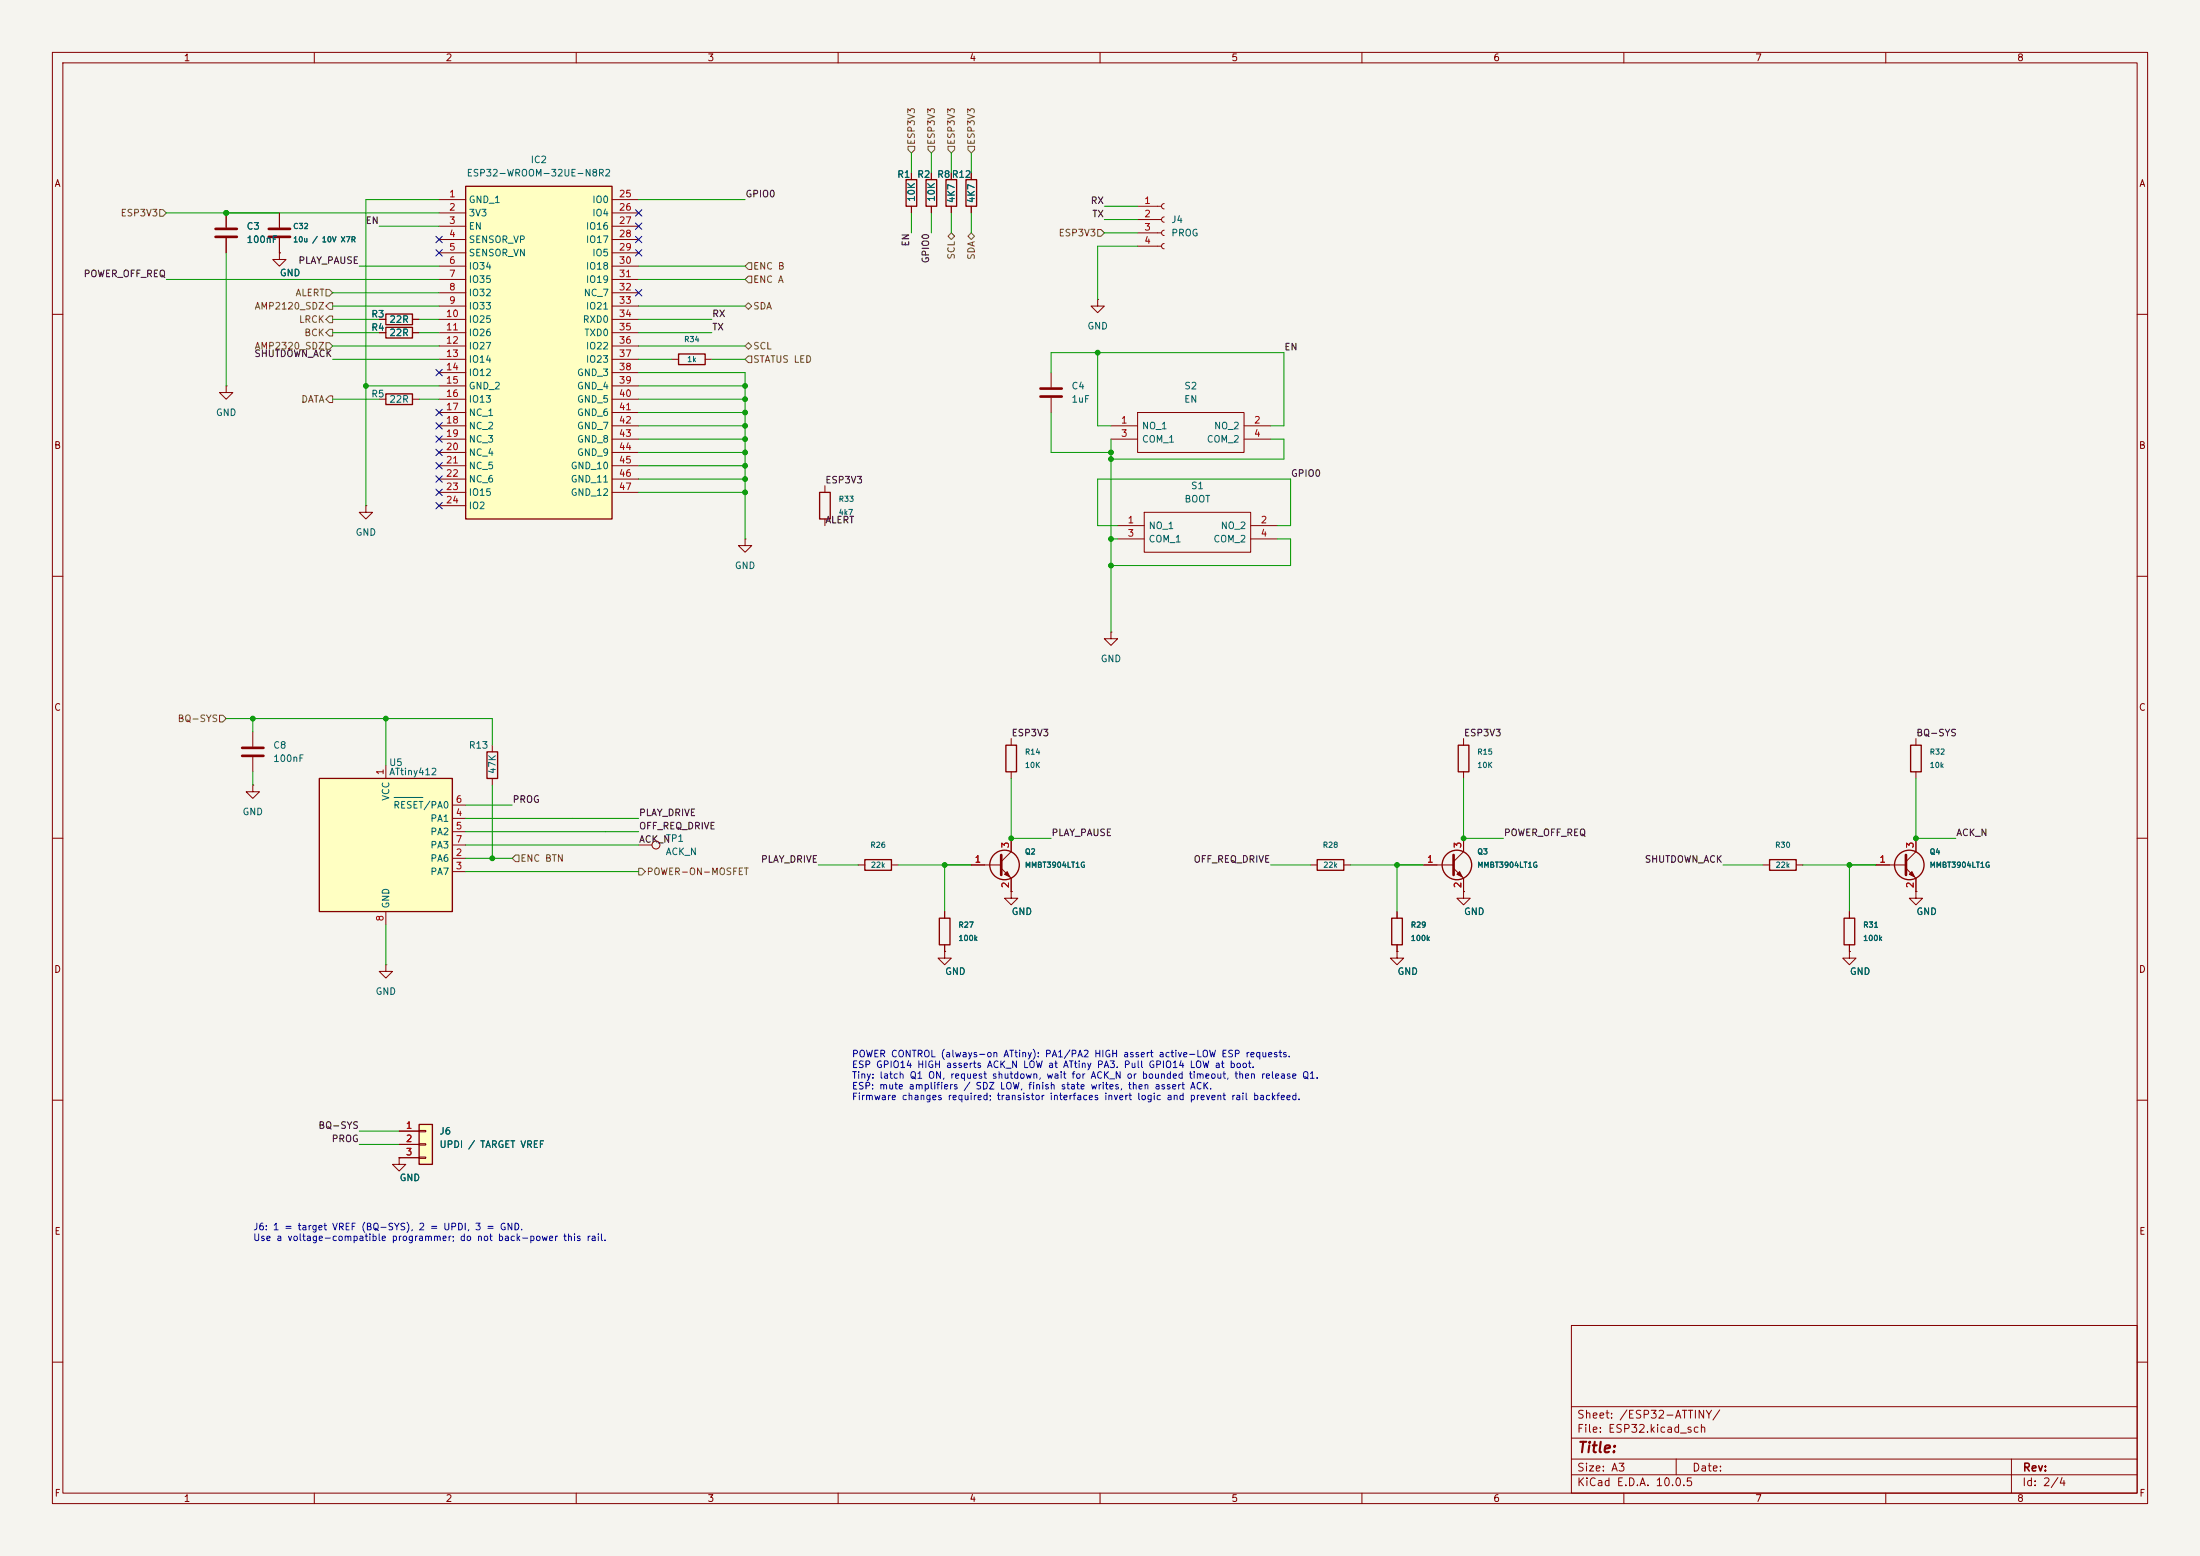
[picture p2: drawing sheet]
<svg xmlns="http://www.w3.org/2000/svg" width="420mm" height="297mm" viewBox="0 0 420 297" stroke-linecap="round" stroke-linejoin="round" font-family="sans-serif">
<path d="M0 0h420v297h-420z" fill="#f5f4ef" stroke="#f5f4ef" stroke-width=".19"/>
<g fill="none" stroke="#840000" stroke-width=".19">
<path d="M10 10h400v277h-400zM12 12h396v273h-396zM60 10v2M110 10v2M160 10v2M210 10v2M260 10v2M310 10v2M360 10v2M185.4 33v1.3M185.4 39.4v1.2M217.2 39.4h4.5"/>
<path d="M222.2 38.9l-.3 .1-.2 .4 .2 .3 .3 .2M43.2 40.6v2.8M43.2 45.5v2.8M53.3 48.3v1.2h1.3l-1.3 1.3-1.2-1.3h1.2M53.3 48.3h.1M53.3 40.6v2.8M53.3 45.5v2.8M209.5 57.2v1.2h1.3l-1.3 1.3-1.2-1.3h1.2M209.5 57.2h.1M217.2 41.9h4.5M217.2 44.5h4.5M217.2 47h4.5"/>
<path d="M222.2 41.4l-.3 .2-.2 .3 .2 .4 .3 .1M222.2 43.9l-.3 .2-.2 .4 .2 .3 .3 .2M222.2 46.5l-.3 .1-.2 .4 .2 .3 .3 .2M10 60h2M43.2 73.7v1.2h1.2l-1.2 1.3-1.3-1.3h1.3M43.2 73.7h.1M72.4 76.2h1.3M72.4 61h1.3M72.4 63.5h1.3M78.7 76.2h1.3M78.7 61h1.3M78.7 63.5h1.3"/>
<path d="M200.7 71.1v2.8M200.7 75.9v2.8M217.2 78.7h20.3v7.7h-20.3zM408 60h2M69.8 96.5v1.3h1.3l-1.3 1.3-1.2-1.3h1.2M69.8 96.5h.1M157.5 92.7v1.3M157.5 99.1v1.2M212.1 81.3h5.1M212.1 83.8h5.1M218.4 97.8h20.4v7.6h-20.4zM237.5 81.3h5.1"/>
<path d="M237.5 83.8h5.1M10 110h2M142.2 102.9v1.2h1.3l-1.3 1.3-1.2-1.3h1.2M142.2 102.9h.1M213.4 100.3h5M213.4 102.9h5M238.8 100.3h5M238.8 102.9h5M408 110h2M212.1 120.7v1.2h1.3l-1.3 1.3-1.3-1.3h1.3M212.1 120.7h.1M10 160h2"/>
<path d="M193 141v1.2M193 147.3v1.3M279.4 141v1.2M279.4 147.3v1.3M365.8 141v1.2M365.8 147.3v1.3M408 160h2M121.9 161.3h2.6M163.8 165.1h1.3M170.2 165.1h1.2M180.3 174v1.3M185.4 165.1h5.7"/>
<path d="M191.1 165.7l1.9 1.9v2.6M193 170.2v1.3h1.3l-1.3 1.2-1.2-1.2h1.2M193 170.2h.1M193 160v2.6l-1.9 1.9M250.2 165.1h1.3M256.5 165.1h1.3M266.7 174v1.3M271.8 165.1h5.7M277.5 165.7l1.9 1.9v2.6M279.4 170.2v1.3h1.3l-1.3 1.2-1.3-1.2h1.3M279.4 170.2h.1M279.4 160v2.6l-1.9 1.9"/>
<path d="M336.5 165.1h1.3M342.9 165.1h1.3M353.1 174v1.3M358.1 165.1h5.8M363.9 165.7l1.9 1.9v2.6M365.8 170.2v1.3h1.2l-1.2 1.2-1.3-1.2h1.3M365.8 170.2h.1M365.8 160v2.6l-1.9 1.9M180.3 181.6v1.3h1.3l-1.3 1.3-1.2-1.3h1.2M180.3 181.6h.1M180.3 180.3v1.3M266.7 181.6v1.3h1.3l-1.3 1.3-1.3-1.3h1.3"/>
<path d="M266.7 181.6h.1M266.7 180.3v1.3M353.1 181.6v1.3h1.2l-1.2 1.3-1.3-1.3h1.3M353.1 181.6h.1M353.1 180.3v1.3M10 210h2M408 210h2M76.2 221v1.2h1.3l-1.3 1.3-1.3-1.3h1.3M76.2 221h.1M300 253h108v32h-108zM10 260h2M300 278.5h108"/>
<path d="M300 274.5h108M300 268.5h108M320 278.5v3M384 278.5v6.5M408 260h2M60 285v2M110 285v2M160 285v2M210 285v2M260 285v2M300 281.5h108M310 285v2"/>
<path d="M360 285v2"/>
<circle cx="125.2" cy="161.3" r=".76"/>
</g>
<g fill="none" stroke="#840000" stroke-width=".25">
<path d="M184.4 34.3h2v5.1h-2zM73.7 59.9h5v2.1h-5zM73.7 75.2h5v2h-5zM73.7 62.5h5v2h-5zM156.5 94h2v5.1h-2zM192 142.2h2.1v5.1h-2.1zM278.4 142.2h2v5.1h-2zM364.7 142.2h2.1v5.1h-2.1zM165.1 164.1h5.1v2h-5.1zM179.3 175.3h2.1v5h-2.1zM251.5 164.1h5v2h-5zM265.7 175.3h2v5h-2z"/>
<path d="M337.8 164.1h5.1v2h-5.1zM352 175.3h2.1v5h-2.1z"/>
<circle cx="191.8" cy="165.1" r="2.82"/>
<circle cx="278.1" cy="165.1" r="2.82"/>
<circle cx="364.5" cy="165.1" r="2.82"/>
</g>
<path d="M41.1 43.7h4.1M41.1 45.2h4.1M51.3 43.7h4.1M51.3 45.2h4.1M198.6 74.2h4.1M198.6 75.7h4.1M191.1 163.2v3.8M277.5 163.2v3.8M363.9 163.2v3.8" fill="none" stroke="#840000" stroke-width=".51"/>
<g fill="#840000" stroke="#840000" stroke-width=".19">
<path d="M364.5 166.9l.5-.5 .5 1z"/>
<path d="M278.1 166.9l.5-.5 .5 1z"/>
<path d="M191.8 166.9l.5-.5 .5 1z"/>
</g>
<path d="M80 214.6h2.5v7.6h-2.5z" fill="#ffffc2"/>
<path d="M80 214.6h2.5v7.6h-2.5z" fill="none" stroke="#840000" stroke-width=".25"/>
<path d="M73.7 184.2v1.2h1.2l-1.2 1.3-1.3-1.3h1.3M73.7 184.2h.1M76.2 215.9h3.8M76.2 218.4h3.8M80 215.8h1.3v.2h-1.3zM80 218.3h1.3v.3h-1.3zM76.2 221h3.8M80 220.9h1.3v.2h-1.3z" fill="none" stroke="#840000" stroke-width=".19"/>
<path d="M61 148.6h25.4v25.4h-25.4z" fill="#ffffc2"/>
<path d="M61 148.6h25.4v25.4h-25.4zM93 143.5h2v5.1h-2z" fill="none" stroke="#840000" stroke-width=".25"/>
<g fill="none" stroke="#840000" stroke-width=".19">
<path d="M48.3 139.7v2.8M48.3 149.9v1.2h1.2l-1.2 1.3-1.3-1.3h1.3M48.3 149.9h.1M48.3 144.5v2.8M73.7 146.1v2.5M86.4 156.2h2.5M86.4 158.8h2.5M86.4 153.7h2.5M94 142.2v1.3M94 148.6v1.3M73.7 174v2.5M86.4 163.8h2.5"/>
<path d="M86.4 166.4h2.5M86.4 161.3h2.5"/>
</g>
<path d="M75.2 152.2h5.5" fill="none" stroke="#006464" stroke-width=".19"/>
<path d="M46.2 142.7h4.1M46.2 144.3h4.1" fill="none" stroke="#840000" stroke-width=".51"/>
<path d="M88.9 35.6h27.9v63.5h-27.9z" fill="#ffffc2"/>
<path d="M88.9 35.6h27.9v63.5h-27.9zM173 34.3h2v5.1h-2zM176.8 34.3h2v5.1h-2zM180.6 34.3h2v5.1h-2zM129.5 67.6h5.1v2h-5.1z" fill="none" stroke="#840000" stroke-width=".25"/>
<g fill="none" stroke="#840000" stroke-width=".19">
<path d="M83.8 38.1h5.1M116.8 38.1h5.1M174 33v1.3M174 39.4v1.2M177.8 33v1.3M177.8 39.4v1.2M181.6 33v1.3M181.6 39.4v1.2M185.4 33v1.3M185.4 39.4v1.2M43.2 40.6v2.8M43.2 45.5v2.8"/>
<path d="M53.3 48.3h.1M53.3 40.6v2.8M53.3 45.5v2.8M83.8 40.6h5.1M83.8 43.2h5.1M83.8 45.7h5.1M83.8 48.3h5.1M83.8 50.8h5.1M83.8 53.3h5.1M83.8 55.9h5.1M83.8 58.4h5.1M116.8 40.6h5.1"/>
<path d="M116.8 43.2h5.1M116.8 45.7h5.1M116.8 48.3h5.1M116.8 50.8h5.1M116.8 53.3h5.1M116.8 55.9h5.1M116.8 58.4h5.1M72.4 61h1.3M72.4 63.5h1.3M78.7 61h1.3M78.7 63.5h1.3M83.8 61h5.1"/>
<path d="M83.8 63.5h5.1M83.8 66h5.1M83.8 68.6h5.1M83.8 71.1h5.1M83.8 73.7h5.1M83.8 76.2h5.1M83.8 78.7h5.1M116.8 61h5.1M116.8 63.5h5.1M116.8 66h5.1M116.8 68.6h5.1M116.8 71.1h5.1"/>
<path d="M116.8 73.7h5.1M116.8 76.2h5.1M116.8 78.7h5.1M128.3 68.6h1.2M134.6 68.6h1.3M83.8 81.3h5.1M83.8 83.8h5.1M83.8 86.4h5.1M83.8 88.9h5.1M83.8 91.4h5.1M83.8 94h5.1M83.8 96.5h5.1"/>
<path d="M116.8 81.3h5.1M116.8 83.8h5.1M116.8 86.4h5.1M116.8 88.9h5.1M116.8 91.4h5.1M116.8 94h5.1M180.3 174v1.3M185.4 165.1h2.6M193 170.2h.1M193 160v2.6M193 167.6v2.6M266.7 174v1.3"/>
<path d="M271.8 165.1h2.5M279.4 170.2h.1M279.4 160v2.6M279.4 167.6v2.6M353.1 174v1.3M358.1 165.1h2.6M365.8 170.2h.1M365.8 160v2.6M365.8 167.6v2.6M180.3 181.6h.1M180.3 180.3v1.3M266.7 181.6h.1"/>
<path d="M266.7 180.3v1.3M353.1 181.6h.1M353.1 180.3v1.3M76.2 215.9h3.8M76.2 218.4h3.8M76.2 221h.1M76.2 221h3.8"/>
</g>
<g fill="none" stroke="#725600" stroke-width=".19">
<path d="M173.4 27.9h1.2v.7l-.6 .6-.6-.6zM177.2 27.9h1.2v.7l-.6 .6-.6-.6zM181 27.9h1.2v.7l-.6 .6-.6-.6zM184.8 27.9h1.3v.7l-.7 .6-.6-.6zM30.5 40h.6l.6 .6-.6 .7h-.6zM62.2 58.4l.7-.6h.6v1.3h-.6zM62.2 55.2h.7l.6 .7-.6 .6h-.7zM142.2 58.4l.7-.6 .6 .6-.6 .7zM142.9 50.2h.6v1.2h-.6l-.7-.6zM142.9 52.7h.6v1.3h-.6l-.7-.7zM181 45.1l.6-.6 .6 .6-.6 .6zM184.8 45.1l.6-.6 .7 .6-.7 .6z"/>
<path d="M209.5 43.8h.7l.6 .7-.6 .6h-.7zM62.2 65.4h.7l.6 .6-.6 .7h-.7zM62.2 61l.7-.7h.6v1.3h-.6zM62.9 62.9h.6v1.2h-.6l-.7-.6zM62.9 75.6h.6v1.2h-.6l-.7-.6zM142.2 66l.7-.6 .6 .6-.6 .7zM142.9 67.9h.6v1.3h-.6l-.7-.6zM41.9 136.5h.6l.7 .7-.7 .6h-.6zM98.4 163.2h.7v1.3h-.7l-.6-.7zM121.9 165.7h.7l.6 .7-.6 .6h-.7z"/>
</g>
<g fill="none" stroke="#009600" stroke-width=".19">
<path d="M83.8 38.1h-14v58.4M121.9 38.1h20.3M174 29.2v3.8M177.8 29.2v3.8M181.6 29.2v3.8M185.4 29.2v3.8M210.8 39.4h6.4M31.7 53.3h52.1M31.7 40.6h52.1M43.2 48.3v25.4M63.5 55.9h20.3M63.5 58.4h20.3"/>
<path d="M68.6 50.8h15.2M72.4 43.2h11.4M121.9 53.3h20.3M121.9 58.4h20.3M121.9 50.8h20.3M174 40.6v3.9M177.8 40.6v3.9M181.6 40.6v3.9M185.4 40.6v3.9M210.8 41.9h6.4M210.8 44.5h6.4M217.2 47h-7.7v10.2"/>
<path d="M63.5 61h8.9M63.5 66h20.3M63.5 68.6h20.3M63.5 63.5h8.9M63.5 76.2h8.9M69.8 73.7h14M80 61h3.8M80 63.5h3.8M80 76.2h3.8M121.9 78.7h20.3M121.9 61h14M121.9 66h20.3"/>
<path d="M121.9 71.1h20.3v31.8M121.9 73.7h20.3M121.9 68.6h6.4M121.9 63.5h14M121.9 76.2h20.3M135.9 68.6h6.3M200.7 71.1v-3.8h44.4v14h-2.5M200.7 78.7v7.7h11.4M209.5 67.3v14h2.6M121.9 91.4h20.3M121.9 81.3h20.3M121.9 94h20.3"/>
<path d="M121.9 83.8h20.3M121.9 86.4h20.3M121.9 88.9h20.3M212.1 83.8v36.9M242.6 83.8h2.5v3.8h-33M212.1 102.9h1.3M213.4 100.3h-3.9v-8.9h36.9v8.9h-2.6M243.8 102.9h2.6v5.1h-34.3M43.2 137.2h50.8v5M48.3 137.2v2.5M73.7 137.2v8.9M48.3 147.3v2.6"/>
<path d="M88.9 153.7h8.9M88.9 156.2h33M88.9 158.8h33M94 149.9v13.9M193 148.6v11.4h7.7M279.4 148.6v11.4h7.6M365.8 148.6v11.4h7.6M73.7 176.5v7.7M88.9 163.8h8.9M88.9 161.3h33M88.9 166.4h33M156.2 165.1h7.6"/>
<path d="M171.4 165.1h14M180.3 165.1v8.9M242.6 165.1h7.6M257.8 165.1h14M266.7 165.1v8.9M328.9 165.1h7.6M344.2 165.1h13.9M353.1 165.1v8.9M68.6 215.9h7.6M68.6 218.4h7.6"/>
</g>
<g fill="none" stroke="#000084" stroke-width=".19">
<path d="M83.2 47.7l1.2 1.2M83.2 45.1l1.2 1.2M84.4 47.7l-1.2 1.2M84.4 45.1l-1.2 1.2M121.3 40l1.2 1.2M121.3 42.6l1.2 1.2M121.3 45.1l1.2 1.2M121.3 47.7l1.2 1.2M121.3 55.3l1.2 1.2M122.5 42.6l-1.2 1.2M122.5 45.1l-1.2 1.2M122.5 40l-1.2 1.2"/>
<path d="M122.5 47.7l-1.2 1.2M122.5 55.3l-1.2 1.2M83.2 78.1l1.2 1.2M83.2 70.5l1.2 1.2M84.4 78.1l-1.2 1.2M84.4 70.5l-1.2 1.2M83.2 80.7l1.2 1.2M83.2 83.2l1.2 1.2M83.2 85.8l1.2 1.2M83.2 95.9l1.2 1.2M83.2 93.4l1.2 1.2M83.2 90.8l1.2 1.2"/>
<path d="M83.2 88.3l1.2 1.2M84.4 80.7l-1.2 1.2M84.4 83.2l-1.2 1.2M84.4 85.8l-1.2 1.2M84.4 95.9l-1.2 1.2M84.4 93.4l-1.2 1.2M84.4 90.8l-1.2 1.2M84.4 88.3l-1.2 1.2"/>
</g>
<g fill="#009600" stroke="#009600" stroke-width=".19">
<circle cx="94" cy="163.8" r=".46"/>
<circle cx="73.7" cy="137.2" r=".46"/>
<circle cx="69.8" cy="73.7" r=".46"/>
<circle cx="142.2" cy="91.4" r=".46"/>
<circle cx="142.2" cy="73.7" r=".46"/>
<circle cx="48.3" cy="137.2" r=".46"/>
<circle cx="43.2" cy="40.6" r=".46"/>
<circle cx="142.2" cy="78.7" r=".46"/>
<circle cx="142.2" cy="81.3" r=".46"/>
<circle cx="142.2" cy="86.4" r=".46"/>
<circle cx="142.2" cy="88.9" r=".46"/>
<circle cx="142.2" cy="94" r=".46"/>
<circle cx="142.2" cy="76.2" r=".46"/>
<circle cx="142.2" cy="83.8" r=".46"/>
<circle cx="212.1" cy="108" r=".46"/>
<circle cx="209.5" cy="67.3" r=".46"/>
<circle cx="212.1" cy="86.4" r=".46"/>
<circle cx="212.1" cy="87.6" r=".46"/>
<circle cx="212.1" cy="102.9" r=".46"/>
<circle cx="193" cy="160" r=".46"/>
<circle cx="180.3" cy="165.1" r=".46"/>
<circle cx="279.4" cy="160" r=".46"/>
<circle cx="353.1" cy="165.1" r=".46"/>
<circle cx="365.8" cy="160" r=".46"/>
<circle cx="266.7" cy="165.1" r=".46"/>
</g>
<text font-size="2" fill="#840000" x="301" y="277.8">Title:</text>
<g font-size="1.5" fill="#840000">
<text x="300.9" y="273.8">File: ESP32.kicad_sch</text>
<text x="300.9" y="271.1">Sheet: /ESP32-ATTINY/</text>
<text x="300.9" y="281.2">Size: A3</text>
<text x="322.9" y="281.2">Date:</text>
<text x="386" y="281.2">Rev:</text>
<text x="300.9" y="284">KiCad E.D.A. 10.0.5</text>
<text x="385.9" y="284">Id: 2/4</text>
</g>
<g font-size="1.3" fill="#840000">
<text x="35" y="12">1</text>
<text x="85" y="12">2</text>
<text x="135" y="12">3</text>
<text x="185" y="12">4</text>
<text x="235" y="12">5</text>
<text x="285" y="12">6</text>
<text x="335" y="12">7</text>
<text x="385" y="12">8</text>
<text x="10.3" y="36">A</text>
<text x="408.3" y="36">A</text>
<text x="10.2" y="86">B</text>
<text x="408.2" y="86">B</text>
<text x="10.2" y="136">C</text>
<text x="408.2" y="136">C</text>
<text x="10.2" y="186">D</text>
<text x="408.2" y="186">D</text>
<text x="10.3" y="236">E</text>
<text x="408.3" y="236">E</text>
<text x="10.3" y="286">F</text>
<text x="35" y="287">1</text>
<text x="85" y="287">2</text>
<text x="135" y="287">3</text>
<text x="185" y="287">4</text>
<text x="235" y="287">5</text>
<text x="285" y="287">6</text>
<text x="335" y="287">7</text>
<text x="385" y="287">8</text>
<text x="408.3" y="286">F</text>
</g>
<g font-size="1.3" fill="#725600">
<text x="175" y="27.8" transform="rotate(-90 175 27.8)">ESP3V3</text>
<text x="178.8" y="27.8" transform="rotate(-90 178.8 27.8)">ESP3V3</text>
<text x="182.6" y="27.8" transform="rotate(-90 182.6 27.8)">ESP3V3</text>
<text x="186.4" y="27.8" transform="rotate(-90 186.4 27.8)">ESP3V3</text>
<text x="22.9" y="41.6">ESP3V3</text>
<text x="202" y="45.4">ESP3V3</text>
<text x="143.7" y="51.8">ENC B</text>
<text x="182.6" y="49.6" transform="rotate(-90 182.6 49.6)">SCL</text>
<text x="186.4" y="49.7" transform="rotate(-90 186.4 49.7)">SDA</text>
<text x="48.5" y="59.4">AMP2120_SDZ</text>
<text x="56.3" y="56.8">ALERT</text>
<text x="143.7" y="54.3">ENC A</text>
<text x="143.7" y="59.4">SDA</text>
<text x="57" y="61.9">LRCK</text>
<text x="58" y="64.5">BCK</text>
<text x="48.5" y="67">AMP2320_SDZ</text>
<text x="143.7" y="67">SCL</text>
<text x="143.7" y="69.5">STATUS LED</text>
<text x="57.4" y="77.2">DATA</text>
<text x="33.8" y="138.1">BQ-SYS</text>
<text x="99.2" y="164.8">ENC BTN</text>
<text x="123.4" y="167.3">POWER-ON-MOSFET</text>
</g>
<g font-size="1.3" fill="#006464">
<text x="89" y="34">ESP32-WROOM-32UE-N8R2</text>
<text x="101.2" y="31.4">IC2</text>
<text x="171.2" y="34.2">R1</text>
<text x="175" y="34.2">R2</text>
<text x="178.8" y="34.2">R8R12</text>
<text x="89.4" y="39.1">GND_1</text>
<text x="89.4" y="41.6">3V3</text>
<text x="113" y="39.1">IO0</text>
<text x="113" y="41.6">IO4</text>
<text x="175" y="38.6" transform="rotate(-90 175 38.6)">10K</text>
<text x="178.8" y="38.6" transform="rotate(-90 178.8 38.6)">10K</text>
<text x="182.6" y="38.9" transform="rotate(-90 182.6 38.9)">4K7</text>
<text x="186.4" y="38.9" transform="rotate(-90 186.4 38.9)">4K7</text>
<text x="47" y="44.1">C3</text>
<text x="47" y="46.7">100nF</text>
<text x="89.4" y="44.1">EN</text>
<text x="89.4" y="46.7">SENSOR_VP</text>
<text x="111.8" y="44.1">IO16</text>
<text x="111.8" y="46.7">IO17</text>
<text x="223.5" y="42.9">J4</text>
<text x="223.5" y="45.4">PROG</text>
<text x="53.3" y="53">GND</text>
<text x="89.4" y="49.2">SENSOR_VN</text>
<text x="89.4" y="51.8">IO34</text>
<text x="111.8" y="51.8">IO18</text>
<text x="113" y="49.2">IO5</text>
<text x="89.4" y="54.3">IO35</text>
<text x="89.4" y="56.8">IO32</text>
<text x="89.4" y="59.4">IO33</text>
<text x="111.3" y="56.8">NC_7</text>
<text x="111.8" y="54.3">IO19</text>
<text x="111.8" y="59.4">IO21</text>
<text x="70.8" y="60.9">R3</text>
<text x="70.8" y="63.4">R4</text>
<text x="74.2" y="61.9">22R</text>
<text x="74.2" y="64.5">22R</text>
<text x="89.4" y="61.9">IO25</text>
<text x="89.4" y="64.5">IO26</text>
<text x="111.1" y="61.9">RXD0</text>
<text x="111.4" y="64.5">TXD0</text>
<text x="207.5" y="63.2">GND</text>
<text x="89.4" y="67">IO27</text>
<text x="89.4" y="69.5">IO14</text>
<text x="111.8" y="67">IO22</text>
<text x="111.8" y="69.5">IO23</text>
<text x="70.8" y="76.1">R5</text>
<text x="74.2" y="77.2">22R</text>
<text x="89.4" y="72.1">IO12</text>
<text x="89.4" y="74.6">GND_2</text>
<text x="89.4" y="77.2">IO13</text>
<text x="110.1" y="72.1">GND_3</text>
<text x="110.1" y="74.6">GND_4</text>
<text x="110.1" y="77.2">GND_5</text>
<text x="204.5" y="74.6">C4</text>
<text x="204.5" y="77.2">1uF</text>
<text x="226" y="77.2">EN</text>
<text x="226" y="74.6">S2</text>
<text x="41.1" y="79.7">GND</text>
<text x="89.4" y="79.7">NC_1</text>
<text x="89.4" y="82.2">NC_2</text>
<text x="110.1" y="79.7">GND_6</text>
<text x="110.1" y="82.2">GND_7</text>
<text x="217.9" y="82.2">NO_1</text>
<text x="231.7" y="82.2">NO_2</text>
<text x="89.4" y="84.8">NC_3</text>
<text x="89.4" y="87.3">NC_4</text>
<text x="89.4" y="89.9">NC_5</text>
<text x="108.8" y="89.9">GND_10</text>
<text x="110.1" y="84.8">GND_8</text>
<text x="110.1" y="87.3">GND_9</text>
<text x="217.9" y="84.8">COM_1</text>
<text x="230.3" y="84.8">COM_2</text>
<text x="89.4" y="92.4">NC_6</text>
<text x="89.4" y="94.9">IO15</text>
<text x="108.8" y="92.4">GND_11</text>
<text x="108.8" y="94.9">GND_12</text>
<text x="227.3" y="93.7">S1</text>
<text x="89.4" y="97.5">IO2</text>
<text x="219.2" y="101.3">NO_1</text>
<text x="226" y="96.2">BOOT</text>
<text x="232.9" y="101.3">NO_2</text>
<text x="67.8" y="102.6">GND</text>
<text x="219.2" y="103.8">COM_1</text>
<text x="231.5" y="103.8">COM_2</text>
<text x="140.2" y="108.9">GND</text>
<text x="210" y="126.7">GND</text>
<text x="52.1" y="143.2">C8</text>
<text x="89.4" y="143.2">R13</text>
<text x="52.1" y="145.7">100nF</text>
<text x="74.2" y="146.5">U5</text>
<text x="74.2" y="148.3">ATtiny412</text>
<text x="94.9" y="147.8" transform="rotate(-90 94.9 147.8)">47K</text>
<text x="46.2" y="155.9">GND</text>
<text x="74.6" y="153" transform="rotate(-90 74.6 153)">VCC</text>
<text x="75" y="154.6">RESET/PA0</text>
<text x="82.1" y="157.2">PA1</text>
<text x="82.1" y="159.7">PA2</text>
<text x="127" y="161">TP1</text>
<text x="82.1" y="164.8">PA6</text>
<text x="82.1" y="167.3">PA7</text>
<text x="82.1" y="162.3">PA3</text>
<text x="127" y="163.5">ACK_N</text>
<text x="74.6" y="173.5" transform="rotate(-90 74.6 173.5)">GND</text>
<text x="193" y="175">GND</text>
<text x="279.4" y="175">GND</text>
<text x="365.7" y="175">GND</text>
<text x="71.6" y="190.2">GND</text>
<text x="180.3" y="186.4">GND</text>
<text x="266.7" y="186.4">GND</text>
<text x="353" y="186.4">GND</text>
<text x="83.8" y="216.9">J6</text>
<text x="83.8" y="219.4">UPDI / TARGET VREF</text>
<text x="76.2" y="225.8">GND</text>
</g>
<g font-size="1.3" fill="#a90000">
<text x="85.6" y="38">1</text>
<text x="85.6" y="40.5">2</text>
<text x="118" y="38">25</text>
<text x="118" y="40.5">26</text>
<text x="218.3" y="39.2">1</text>
<text x="218.3" y="41.8">2</text>
<text x="85.6" y="43">3</text>
<text x="85.6" y="45.6">4</text>
<text x="118" y="43">27</text>
<text x="118" y="45.6">28</text>
<text x="218.3" y="44.3">3</text>
<text x="218.3" y="46.9">4</text>
<text x="85.6" y="48.1">5</text>
<text x="85.6" y="50.7">6</text>
<text x="85.6" y="53.2">7</text>
<text x="118" y="48.1">29</text>
<text x="118" y="50.7">30</text>
<text x="118" y="53.2">31</text>
<text x="85.6" y="55.7">8</text>
<text x="85.6" y="58.3">9</text>
<text x="118" y="55.7">32</text>
<text x="118" y="58.3">33</text>
<text x="85" y="60.8">10</text>
<text x="85" y="63.4">11</text>
<text x="85" y="65.9">12</text>
<text x="118" y="60.8">34</text>
<text x="118" y="63.4">35</text>
<text x="118" y="65.9">36</text>
<text x="85" y="68.4">13</text>
<text x="85" y="71">14</text>
<text x="118" y="68.4">37</text>
<text x="118" y="71">38</text>
<text x="85" y="73.5">15</text>
<text x="85" y="76.1">16</text>
<text x="118" y="73.5">39</text>
<text x="118" y="76.1">40</text>
<text x="85" y="78.6">17</text>
<text x="85" y="81.1">18</text>
<text x="85" y="83.7">19</text>
<text x="118" y="78.6">41</text>
<text x="118" y="81.1">42</text>
<text x="118" y="83.7">43</text>
<text x="213.9" y="81.1">1</text>
<text x="213.9" y="83.7">3</text>
<text x="239.3" y="81.1">2</text>
<text x="239.3" y="83.7">4</text>
<text x="85" y="86.2">20</text>
<text x="85" y="88.8">21</text>
<text x="118" y="86.2">44</text>
<text x="118" y="88.8">45</text>
<text x="85" y="91.3">22</text>
<text x="85" y="93.8">23</text>
<text x="118" y="91.3">46</text>
<text x="118" y="93.8">47</text>
<text x="85" y="96.4">24</text>
<text x="215.2" y="100.2">1</text>
<text x="240.6" y="100.2">2</text>
<text x="215.2" y="102.7">3</text>
<text x="240.6" y="102.7">4</text>
<text x="73.5" y="148.1" transform="rotate(-90 73.5 148.1)">1</text>
<text x="86.9" y="153.5">6</text>
<text x="86.9" y="156.1">4</text>
<text x="86.9" y="158.6">5</text>
<text x="86.9" y="161.2">7</text>
<text x="86.9" y="163.7">2</text>
<text x="86.9" y="166.2">3</text>
<text x="186" y="165">1</text>
<text x="192.9" y="162" transform="rotate(-90 192.9 162)">3</text>
<text x="272.3" y="165">1</text>
<text x="279.3" y="162" transform="rotate(-90 279.3 162)">3</text>
<text x="358.7" y="165">1</text>
<text x="365.6" y="162" transform="rotate(-90 365.6 162)">3</text>
<text x="192.9" y="169.6" transform="rotate(-90 192.9 169.6)">2</text>
<text x="279.3" y="169.6" transform="rotate(-90 279.3 169.6)">2</text>
<text x="365.6" y="169.6" transform="rotate(-90 365.6 169.6)">2</text>
<text x="73.5" y="176" transform="rotate(-90 73.5 176)">8</text>
<text x="77.4" y="215.8">1</text>
<text x="77.4" y="218.3">2</text>
<text x="77.4" y="220.8">3</text>
</g>
<g font-size="1.3" fill="#0f0f0f">
<text x="142.2" y="38">GPIO0</text>
<text x="208.1" y="39.2">RX</text>
<text x="208.4" y="41.8">TX</text>
<text x="69.7" y="43.1">EN</text>
<text x="173.9" y="47.2" transform="rotate(-90 173.9 47.2)">EN</text>
<text x="15.9" y="53.2">POWER_OFF_REQ</text>
<text x="56.9" y="50.7">PLAY_PAUSE</text>
<text x="177.7" y="50.4" transform="rotate(-90 177.7 50.4)">GPIO0</text>
<text x="135.9" y="63.4">TX</text>
<text x="135.9" y="60.8">RX</text>
<text x="48.5" y="68.5">SHUTDOWN_ACK</text>
<text x="245.1" y="67.2">EN</text>
<text x="157.5" y="92.6">ESP3V3</text>
<text x="246.4" y="91.3">GPIO0</text>
<text x="157.5" y="100.2">ALERT</text>
<text x="193" y="140.8">ESP3V3</text>
<text x="279.4" y="140.8">ESP3V3</text>
<text x="365.7" y="140.8">BQ-SYS</text>
<text x="97.8" y="153.5">PROG</text>
<text x="121.9" y="158.6">OFF_REQ_DRIVE</text>
<text x="121.9" y="161.2">ACK_N</text>
<text x="121.9" y="156.1">PLAY_DRIVE</text>
<text x="200.6" y="159.9">PLAY_PAUSE</text>
<text x="287" y="159.9">POWER_OFF_REQ</text>
<text x="373.4" y="159.9">ACK_N</text>
<text x="145.2" y="165">PLAY_DRIVE</text>
<text x="227.8" y="165">OFF_REQ_DRIVE</text>
<text x="313.9" y="165">SHUTDOWN_ACK</text>
<text x="60.7" y="215.8">BQ-SYS</text>
<text x="63.2" y="218.3">PROG</text>
</g>
<g font-size="1.3" fill="#0000c2">
<text x="162.5" y="202.1">POWER CONTROL (always-on ATtiny): PA1/PA2 HIGH assert active-LOW ESP requests.</text>
<text x="162.5" y="204.2">ESP GPIO14 HIGH asserts ACK_N LOW at ATtiny PA3. Pull GPIO14 LOW at boot.</text>
<text x="162.5" y="206.2">Tiny: latch Q1 ON, request shutdown, wait for ACK_N or bounded timeout, then release Q1.</text>
<text x="162.5" y="208.3">ESP: mute amplifiers / SDZ LOW, finish state writes, then assert ACK.</text>
<text x="162.5" y="210.3">Firmware changes required; transistor interfaces invert logic and prevent rail backfeed.</text>
<text x="48.2" y="235.1">J6: 1 = target VREF (BQ-SYS), 2 = UPDI, 3 = GND.</text>
<text x="48.2" y="237.2">Use a voltage-compatible programmer; do not back-power this rail.</text>
</g>
<g font-size="1" fill="#006464">
<text x="55.9" y="43.9">C32</text>
<text x="55.9" y="46.5">10u / 10V X7R</text>
<text x="130.5" y="65.5">R34</text>
<text x="131.1" y="69.3">1k</text>
<text x="160" y="96">R33</text>
<text x="160" y="98.6">4k7</text>
<text x="195.6" y="144.3">R14</text>
<text x="195.6" y="146.8">10K</text>
<text x="281.9" y="144.3">R15</text>
<text x="281.9" y="146.8">10K</text>
<text x="368.3" y="144.3">R32</text>
<text x="368.3" y="146.8">10k</text>
<text x="166.1" y="162.1">R26</text>
<text x="166.2" y="165.9">22k</text>
<text x="195.6" y="163.3">Q2</text>
<text x="195.6" y="165.9">MMBT3904LT1G</text>
<text x="252.4" y="162.1">R28</text>
<text x="252.5" y="165.9">22k</text>
<text x="281.9" y="163.3">Q3</text>
<text x="281.9" y="165.9">MMBT3904LT1G</text>
<text x="338.8" y="162.1">R30</text>
<text x="338.9" y="165.9">22k</text>
<text x="368.3" y="163.3">Q4</text>
<text x="368.3" y="165.9">MMBT3904LT1G</text>
<text x="182.9" y="177.3">R27</text>
<text x="182.9" y="179.8">100k</text>
<text x="269.2" y="177.3">R29</text>
<text x="269.2" y="179.8">100k</text>
<text x="355.6" y="177.3">R31</text>
<text x="355.6" y="179.8">100k</text>
</g>
</svg>
